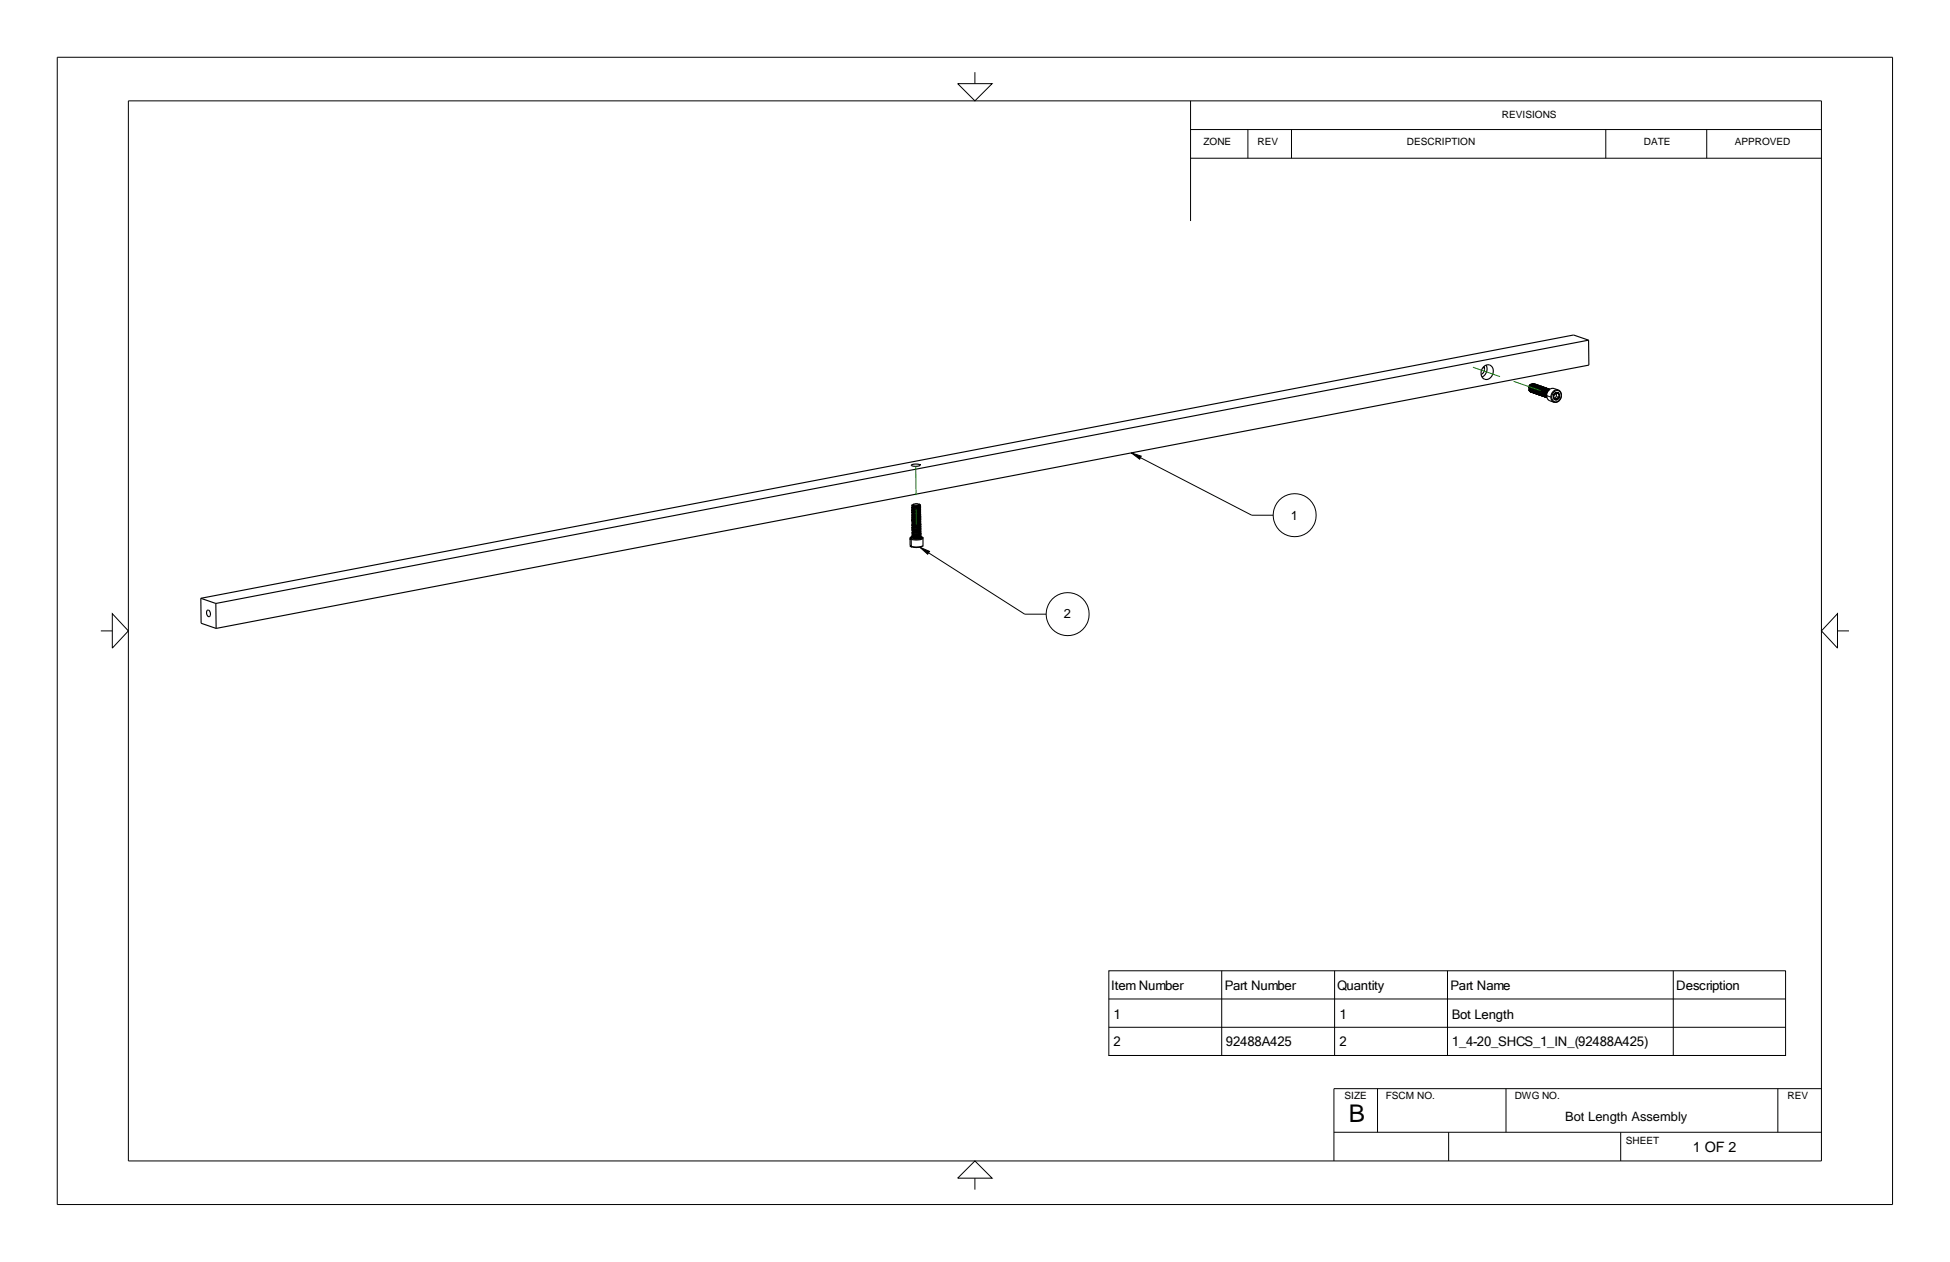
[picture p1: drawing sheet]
<svg xmlns="http://www.w3.org/2000/svg" width="432mm" height="279mm" viewBox="0 0 432 279" stroke-linecap="round" stroke-linejoin="round" font-family="sans-serif">
<g fill="none" stroke="#000" stroke-width=".22">
<path d="M12.7 12.7h406.4v254h-406.4zM212.1 18.5h7.6l-3.8 3.8zM215.9 16v2.5M28.4 22.3h374.9v234.7h-374.9zM263.6 28.7h139.7M263.6 35h139.7M263.6 22.3v26.6M276.3 28.7v6.3M286 28.7v6.3M355.6 28.7v6.3M377.9 28.7v6.3M338.6 86l.1 .1"/>
<path d="M338.9 86.1h.1M339.1 86.2h.1M339.3 86.3h.1M339.5 86.4h.1M339.7 86.4h.1M340 86.5h.1M340.2 86.6h.1M340.4 86.7h.1M340.6 86.7l.1 .1M340.8 86.8h.1M341.1 86.9h.1M341.3 87h.1"/>
<path d="M341.5 87.1h.1M341.7 87.1h.1M342 87.2h.1M342.2 87.3h.1M342.4 87.4h.1M342.5 87.6l1.1 .3M345.2 87.6h.1M345.8 87.5h-.1M201.9 119.3l-.1 .1v1.6l.1 .1M202.1 112.3h.1M202.1 112.6v.1M202.1 113v.1"/>
<path d="M202.1 114.9h.1M202.1 113.4h.1M202.1 113.7v.1M202.1 114.1v.1M202.1 114.5h.1M202.1 115.2v.1M202.1 117.1h.1M202.1 115.6v.1M202.1 116h.1M202.1 116.3v.1M202.1 116.7v.1M202.2 118.6h.1"/>
<path d="M202.2 118.9v.1M202.2 117.4v.1M202.2 117.8v.1M202.2 118.2h.1M202.3 112.1h.1M202.3 113.2h.1M202.3 112.4v.1M202.3 112.8h.1M202.3 113.5v.1M202.3 113.9h.1M202.3 114.3h.1M202.3 114.6v.1"/>
<path d="M202.3 115v.1M202.3 115.4h.1M202.3 115.7v.1M202.3 116.1l.1 .1M202.4 117.2v.1M202.4 117.6h.1M202.4 116.5h.1M202.4 116.9h.1M202.4 118h.1M202.4 111.8l-.3 .2M202.4 118.7h.1M202.4 118.3v.1"/>
<path d="M202.4 119.1h.1M250.5 100.3l2.2 .7-.3 .7zM252.5 101.3l24.7 12.8M277.2 114.1h4.7M22.3 139.7h2.6M24.9 135.9l3.5 3.8-3.5 3.8zM203.7 121.2l2.1 .9-.4 .6zM205.6 122.4l21.3 13.6h4.8M406.9 135.9v7.6l-3.6-3.8zM406.9 139.7h2.5M245.5 214.9h149.9v18.8h-149.9zM270.5 214.9v18.8"/>
<path d="M295.5 214.9v18.8M320.5 214.9v18.8M370.5 214.9v18.8M245.5 227.4h149.9M245.5 233.7h149.9M245.5 221.2h149.9M215.9 257l3.8 3.8h-7.6zM295.4 250.7h107.9M305 241v9.7M320.8 250.7v6.3M333.5 241v9.7M358.9 250.7v6.3"/>
<path d="M393.7 241v9.7M403.3 241h-107.9v16M215.9 260.8v2.6"/>
<circle cx="286.7" cy="114.1" r="4.8"/>
<circle cx="236.4" cy="136" r="4.8"/>
</g>
<g fill="none" stroke="#000" stroke-width=".25">
<path d="M351.8 75.3l-304 58.3M351.8 75.3l-3.4-1.1-303.9 58.3M351.8 75.3v5.5l-303.9 58.3M328.5 81.2l.3-.2a1.25 1.25 0 0 1 1.5 .1 1.25 1.25 0 0 1 .3 1.4 1.43 1.43 0 0 1-2.2 1.3l-.4-.7v-.6l.1-.6zM328.5 81.2l.2 .4v.6l-.7 .6M329.1 80.8l.2 .8-.1 .7-.5 .8-.5 .4M339.1 85.1l-.4 .3-.2 .5 .1 .5 .4 .4M339.2 86.8h.1M339.4 86.9h.1M339.6 87h.1M339.7 85h.1M339.7 85l-.6 .1-.4 .6v.7l.5 .4"/>
<path d="M339.7 85l-.6 .1-.4 .6v.6l.5 .5M339.8 87.1h.1M339.9 85.1h.1M339.9 85.1h-.5l-.5 .6v.7l.5 .5M339.9 85.1l-.6 .1-.4 .5v.7l.5 .5M340.1 87.1v.1M340.1 85.1h.1M340.1 85.1l-.6 .1-.4 .6v.7l.5 .5M340.1 85.1l.1 .1M340.1 85.1l-.5 .1-.5 .7 .1 .7 .4 .4M340.3 87.2h.1M340.4 85.2l-.7 .1-.4 .6 .1 .8 .4 .4"/>
<path d="M340.4 85.2l-.6 .1-.4 .6v.8l.4 .4M340.4 85.2v.1M340.5 87.3h.1M340.6 85.3h.1M340.6 85.3l-.7 .1-.3 .6v.7l.5 .4M340.6 85.3l-.6 .1-.4 .6v.7l.5 .4M340.7 87.4h.1M340.8 85.4l-.6 .1-.4 .5v.8l.5 .4M340.8 85.4h.1M340.8 85.4h-.5l-.5 .6v.8l.5 .4M341 87.4v.1M341 85.4l-.6 .2-.4 .5 .1 .8 .4 .4"/>
<path d="M341 85.4l-.6 .2-.4 .5v.7l.5 .5M341 85.4l.1 .1M341.2 87.5h.1M341.2 85.5h.1M341.2 85.5l-.6 .1-.4 .7 .1 .7 .4 .4M341.2 85.5l.1 .1M341.2 85.5l-.4 .1-.5 .6v.8l.4 .4M341.4 87.6h.1M341.4 87.6l.2 .1M341.4 85.6h.1M341.4 85.6l-.5 .1-.5 .6 .1 .8 .5 .3M341.5 85.6h.1"/>
<path d="M341.5 85.6l-.7 .1-.3 .6v.7l.5 .4M341.6 87.7h.1M341.6 87.6l.2 .2M341.7 85.7h-.6l-.4 .6v.8l.5 .4M341.7 85.7h-.6l-.4 .7v.7l.5 .4M341.7 85.7h.1M341.7 87.1l.2 .5 .4 .3M341.8 87.1l.1 .6 .4 .2M341.8 87.8h.1M341.9 85.7l.1 .1M341.9 85.7l-.6 .2-.4 .5v.8l.5 .4M341.9 85.7l-.6 .2-.4 .6 .1 .7 .4 .4"/>
<path d="M342.1 87.8h.1M342.1 85.8l-.6 .1-.4 .7v.6l.5 .5M342.1 85.8h.1M342.1 85.8l.1 .1M342.1 85.8l-.6 .1-.3 .5-.1 .7 .3 .5M342.2 85.9h.1M342.2 85.9l-.6 .2-.3 .6 .1 .6 .4 .5M342.3 87.9h.1M342.3 85.9l.1 .1M342.3 85.9l-.5 .1-.4 .5-.1 .6 .3 .5M342.5 88h.1M342.5 86l-.6 .1-.4 .6 .1 .7 .5 .4"/>
<path d="M342.5 86h.1M342.6 86l-.7 .1-.3 .6v.7l.5 .4M342.6 86h.1M342.6 86.4l.6-.2-.6 .1-.3 .5-.1 .7 .3 .5-.3-.4v-.5zM342.8 86.1h-.5l-.3 .2-.3 .8M342.8 86.1h.1M342.8 86.1l-.3-.1-.4 .3-.3 .8M343 86.1h.1M343 86.1l-.6 .2-.4 .5v.8l.5 .4M343 86.1l-.6 .2-.4 .5 .1 .8 .4 .4M343 86.1l.1 .1M343 86.3l-.5 .6v.8"/>
<path d="M343.1 86.3l-.6 .5v.9M344.1 87.4v.8M344.1 88.2l.3 .3h.3M344.1 88.2l.6 .3M344.1 86.7a1.03 1.03 0 0 1 1.4 .1 1.03 1.03 0 0 1 .1 1.4 1.05 1.05 0 0 1-1.5 .6 1.05 1.05 0 0 1-.3-1.6zM344.6 87v.8M344.6 87.8l-.5 .4M344.6 87.8l.6 .2M344.6 87l.6 .2M344.7 86.9l.5 .3M344.7 86.9l.3 .1 .2 .2M344.7 86.9l-.6 .5"/>
<path d="M345.1 86.3l-1-.3h-.5l-.5 .2-.5 .8-.1 .6 .2 .7 .5 .4 .9 .3M345.1 86.3l.6 .7v1.1l-.8 .9h-.8M345.1 86.3l-1 .2-.5 .7-.1 1.1 .2 .5 .4 .2M345.2 88l-.5 .5M345.2 87.2v.8M201.5 119.2l.1 1.7M201.6 119.1l-.1 .1M201.7 119l-.1 .1M201.9 102.9l.6-.2 1.2 .2a.2 .2 0 0 1 0 .3 .2 .2 0 0 1-.3 0h-1a.35 .35 0 0 1-.6-.3zM201.9 112.5l.1 .2M201.9 112.2l.1 .1M201.9 112.9h.1"/>
<path d="M201.9 113.3l.1 .1M201.9 113.7l.1 .1M201.9 112.9l.1 .1M202 115.2h.1M202 115.1v.1M202 115.1l.1 .1M202 114.1h.1M202 115.5v.1M202 114.4v.1M202 114v.1M202 115.5h.1M202 114.8v.1"/>
<path d="M202 117.7l1 .2 .7-.2 .2 .2M202 116.6v.1M202 115.9v.1M202 117.7v.1M202 117.3v.2M202 117v.1M202 111.8h.1M202 118.8l-.3 .2M202 112.7l.3 .1M202 118.4l.2 .2M202 118.1l.2 .1M202 118.9h.1"/>
<path d="M202 118.5l.1 .1M202 111.8v.2M202 118.1l.1 .1M202 118.4v.1M202 118.8v.1M202 115.2l.1 .1M202 116l.2 .1M202 115.6l.2 .1M202 115.2l.2 .2M202 114.9l.2 .1M202 114.5l.2 .1M202 114.1l.1 .1"/>
<path d="M202 116.4l.2 .1M202 117.1l.3 .1M202 116.7l.2 .1M202 116.4h.1M202.1 118.6h.1M202.1 118.9l.3 .2M202.1 118.6l.2 .1M202.1 118.4h-.1M202.1 118.2h.1M202.1 116.4h.1M202.2 113.1v.1M202.2 113.1l-.3 .2"/>
<path d="M202.2 112.8h.1M202.2 113.9h.1M202.2 114.2l-.2 .2M202.2 113.9l-.2 .1M202.2 112.8l-.3 .1M202.2 114.2v.1M202.2 114.6h.1M202.2 115.4l-.2 .1M202.2 115h.1M202.2 115.7h.1M202.2 116.1h.1M202.2 116.1l-.2 .1v.2"/>
<path d="M202.2 115l-.2 .1M202.2 115.7l-.2 .2M202.2 114.6l-.2 .2M202.2 116.1l.2 .1M202.2 115l.1 .1M202.2 117.2h.1M202.2 116.8l-.2 .2M202.2 116.5l-.2 .1M202.2 117.9h.1M202.2 118.3l-.1 .1M202.2 117.2l-.2 .1M202.2 117.9l-.2 .2"/>
<path d="M202.2 118.3h.1M202.2 119l.2 .1M202.2 115.7l.4 .1M202.2 119h.1M202.2 119l.4 .3 .9-.1M202.3 118.7h.1M202.3 111.6l-.3 .2M202.3 117.2h.1M203.5 111.6v.1l-.6 .1h-.5l-.1-.2M203.5 111.6l.1 .2-.3 .2h-1.3M203.5 111.6h-1.2M203.5 111.9l-.8 .2-.7-.1"/>
<path d="M203.6 112.2l-.4 .3-1.1-.1-.2 .1M203.6 113l-.6 .2h-.8M203.6 111.9l-.5 .2-.9-.1-.3 .2M203.6 113.3l-.5 .3-.9-.1-.3 .2M203.6 113.7l-.6 .3-.8-.1M203.6 112.6l-.5 .2h-.8M203.6 114.4l-.6 .3-.8-.1M203.6 114.1l-.7 .2h-.7M203.6 115.6l-.6 .2-.8-.1M203.6 115.2l-.7 .2h-.7M203.6 114.8l-.5 .3h-.8M203.6 117.4l-.4 .2-1-.1-.2 .2"/>
<path d="M203.6 117.8l-.7 .2-.7-.1M203.6 115.9l-.4 .2-.8 .1M203.6 116.7l-.7 .2-.7-.1M203.6 116.3l-.6 .2h-.8M203.6 117l-.6 .3-.8-.1M203.6 111.8h.1M203.6 118.5l-.5 .2-.9-.1-.2 .2M203.6 118.1l-.6 .3-.8-.1M203.6 118.9l-.4 .2h-.8M203.7 112.2l-.9 .3-.8-.2M203.7 112.6l-.9 .2-.8-.1M203.7 112.6l-.5 .2h-.9"/>
<path d="M203.7 112.2l-.8 .2-.9-.1M203.7 111.8l.1 .2M203.7 113.3l-.7 .2-1-.1M203.7 114l-.8 .3-.9-.2M203.7 114.4l-.7 .3-.8-.1M203.7 113.7l-.8 .2-.9-.1M203.7 113.7l-1 .2-.7-.1M203.7 112.9l-.9 .3-.8-.2M203.7 112.9l-.8 .2-.9-.1M203.7 112.6l.1 .1M203.7 112.9l.1 .2M203.7 112.2l.1 .2"/>
<path d="M203.7 113.3l.1 .2M203.7 113.3l-.8 .3-.9-.2M203.7 114l-1.6 .2M203.7 114.4l-.9 .2-.8-.1M203.7 114.8h.1M203.7 114.8l-.7 .2h-.7M203.7 114.8l-.8 .2-.9-.1M203.7 115.9l-.7 .2-1-.1M203.7 114.4l.2 .2M203.7 116.2l-.6 .3h-.9M203.7 115.9l-.5 .2h-.9M203.7 116.6l-.6 .3-.9-.1"/>
<path d="M203.7 115.5l-1.1 .3M203.7 115.1l.2 .2M203.7 115.5l-.8 .2-.9-.1M203.7 113.7l.2 .1M203.7 115.1l-.6 .3h-.9M203.7 115.1l-.7 .2h-.9M203.7 116.2l-.9 .2h-.7M203.7 114l.2 .2M203.7 116.6l-.8 .2-.9-.1M203.7 116.6l.2 .2M203.7 117.7l-.7 .2-1-.1M203.7 117l-.6 .2h-.7"/>
<path d="M203.7 115.5l.2 .2M203.7 118.4v.1M203.7 117.3l-.9 .3-.8-.1M203.7 117.7l-.8 .3-.9-.2M203.7 117.3l.2 .2M203.7 117.3l-.8 .2h-.9M203.7 118.5l-.6 .2h-.8M203.7 118.1l-.7 .2-.9-.1M203.7 117l.2 .1M203.7 118.1l-.9 .2-.6-.1M203.7 117l-1 .2-.7-.1M203.7 116.2l.2 .2"/>
<path d="M203.7 115.9l.2 .1M203.7 118.4l-.7 .2h-.8M203.8 118.8l-.7 .3h-.7M203.8 118.1l.1 .1M203.8 118.4l.1 .2M203.8 118.8l-1 .2-.7-.1M203.8 114.8l.1 .1M203.8 112.7l-.7 .4-1.1-.2M203.8 112l-.7 .3-1.2-.1M203.8 112.4l-.8 .3-1.1-.2M203.8 112.4h.1M203.8 113.2l-.1 .1"/>
<path d="M203.8 112.4l-.1 .2M203.8 113.5l-.7 .3-1.2-.1M203.8 112l-.1 .2M203.8 113.1l-.8 .3-1.1-.1M203.8 112h.1M203.8 113.1h.1M203.8 113.1v.1M203.8 112.7l-.1 .2M203.8 113.5l-.1 .2M203.9 115.7l-.2 .1-.7 .2-1-.1M203.9 113.8l-.2 .2M203.9 114.2l-.9 .3-1-.1"/>
<path d="M203.9 114.9l-.6 .3h-1.2M203.9 115.3l-.2 .2M203.9 114.2l-.2 .2M203.9 115.7l-.2 .2M203.9 115.3l-.8 .3-1.1-.1M203.9 114.6l-.8 .3-1.1-.1M203.9 114.6l-.2 .2M203.9 115.3h.1M203.9 114.9l-.2 .2M203.9 113.8l-.7 .3h-1.1M203.9 117.5l-.2 .2M203.9 116.8l-.9 .3-1-.1"/>
<path d="M203.9 116.4l-.2 .2M203.9 117.5l-.1 .2M203.9 116l-.8 .4-1.1-.2M203.9 116.4l-.8 .3-1.1-.1M203.9 117.1l-.2 .2M203.9 116l-.2 .2M203.9 116.8l-.2 .2M203.9 117.1l-.8 .4-1.1-.2M203.9 116.4h.1M203.9 119l-.4 .2M203.9 117.9l-.6 .3h-1.1M203.9 117.9l-.2 .2"/>
<path d="M203.9 118.7l-.1 .1M203.9 118.6v.1M203.9 118.6l-.9 .4-1-.2M203.9 118.2l-.5 .3-1.2 .1M203.9 118.2l-.2 .2M204.2 118.9l.2 .3M204.2 118.9a.63 .63 0 0 1-.9 .5l-1.3-.1-.3-.2v-.1M204.2 118.9l-.4-.1 .1 .2M204.4 119.2l-.1 1.6M204.4 119.2l-.4 .2-.9 .1h-1l-.6-.3M44.5 132.5v5.5l3.4 1.1M44.5 132.5l3.3 1.1"/>
<path d="M45.9 135.1h.4l.3 .6v.5l-.3 .3-.3-.1-.2-.5zM47.8 133.6l.1 5.5M204.3 120.8l-1.2 .3-1.5-.2M204.3 120.8l-.4 .3-.9 .1-.9-.1-.5-.2"/>
</g>
<path d="M326.2 81.3l15.6 5.4M202.8 103.3l.1 12.8" fill="none" stroke="#158010" stroke-width=".22" stroke-dasharray="6.3 3.2" stroke-linecap="butt"/>
<g fill="#000">
<path d="M203.8 121.2l1.6 1.5 .4-.6z"/>
<path d="M250.5 100.3l2.2 .7-.3 .7z" fill-rule="evenodd"/>
</g>
<text font-size="5.4" x="298.7" y="248.4">B</text>
<text font-size="3.2" x="374.8" y="255.1">1 OF 2</text>
<g font-size="2.9">
<text x="285.9" y="115">1</text>
<text x="235.6" y="136.9">2</text>
<text x="246.1" y="219.2">Item Number</text>
<text x="271.2" y="219.2">Part Number</text>
<text x="296.1" y="219.2">Quantity</text>
<text x="321.2" y="219.2">Part Name</text>
<text x="371.2" y="219.2">Description</text>
<text x="246.6" y="225.5">1</text>
<text x="296.6" y="225.5">1</text>
<text x="321.5" y="225.5">Bot Length</text>
<text x="246.6" y="231.6">2</text>
<text x="271.5" y="231.6">92488A425</text>
<text x="296.6" y="231.6">2</text>
<text x="321.5" y="231.6">1_4-20_SHCS_1_IN_(92488A425)</text>
</g>
<text font-size="2.8" x="346.6" y="248.1">Bot Length Assembly</text>
<g font-size="2.2">
<text x="332.6" y="26">REVISIONS</text>
<text x="266.5" y="32.2">ZONE</text>
<text x="278.5" y="32.2">REV</text>
<text x="311.6" y="32.2">DESCRIPTION</text>
<text x="364" y="32.2">DATE</text>
<text x="384.2" y="32.2">APPROVED</text>
<text x="297.7" y="243.4">SIZE</text>
<text x="306.9" y="243.4">FSCM NO.</text>
<text x="335.4" y="243.4">DWG NO.</text>
<text x="395.8" y="243.4">REV</text>
<text x="360" y="253.2">SHEET</text>
</g>
</svg>
